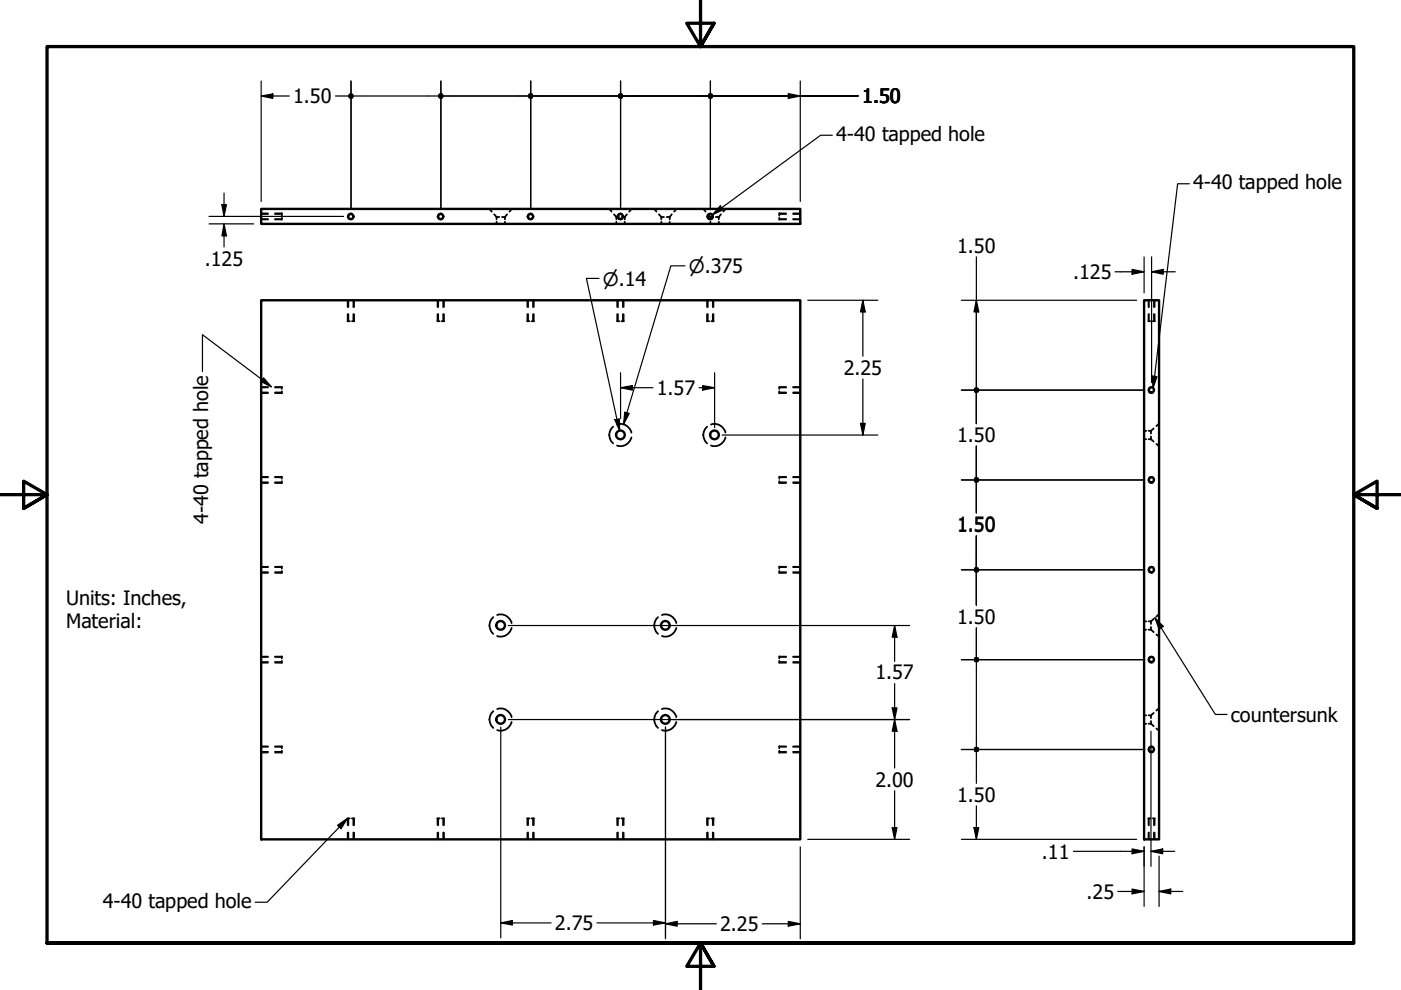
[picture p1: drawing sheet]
<svg xmlns="http://www.w3.org/2000/svg" width="297mm" height="210mm" viewBox="0 0 297 210" stroke-linecap="round" stroke-linejoin="round" font-family="sans-serif">
<!-- layer: Hidden (ANSI) -->
<g fill="none" stroke="#000" stroke-width=".38">
<path d="M55.4 46.5h1.4M55.4 45.4h1.4M58.3 46.5h1.5M58.3 45.4h1.5M59.8 45.2v.5M59.8 46.1v.5M103.8 44.3l.5 .6M104.8 45.4l.5 .6M105.3 46h.6M105.3 46v.5M105.3 47v.5M106.4 46h.7"/>
<path d="M107.1 46v.5M107.1 47v.5M107.5 45.4l-.4 .6M108.5 44.3l-.5 .6M129.2 44.3l.5 .6M130.2 45.4l.5 .6M130.7 46h.6M130.7 46v.5M130.7 47v.5M131.8 46h.7M132.5 46v.5M132.5 47v.5"/>
<path d="M132.9 45.4l-.4 .6M133.9 44.3l-.5 .6M138.7 44.3l.5 .6M139.7 45.4l.5 .6M140.2 46h.6M140.2 46v.5M140.2 47v.5M141.4 46h.6M142 46v.5M142 47v.5M142.4 45.4l-.4 .6M143.4 44.3l-.5 .6"/>
<path d="M149.1 44.3l.5 .6M150.1 45.4l.5 .6M150.6 46h.6M150.6 46v.5M150.6 47v.5M151.8 46h.6M152.4 46v.5M152.4 47v.5M152.8 45.4l-.4 .6M153.9 44.3l-.5 .6M165.2 45.2v.5M165.2 46.1v.5"/>
<path d="M165.2 46.5h1.5M165.2 45.4h1.5M168.1 46.5h1.6M168.1 45.4h1.6M73.7 68.1h.5M73.9 63.7v1.4M73.9 66.6v1.5M74.6 68.1h.5M74.9 63.7v1.4M74.9 66.6v1.5M92.7 68.1h.5M92.9 63.7v1.4"/>
<path d="M92.9 66.6v1.5M93.7 68.1h.5M94 63.7v1.4M94 66.6v1.5M111.8 68.1h.5M112 63.7v1.4M112 66.6v1.5M112.7 68.1h.5M113 63.7v1.4M113 66.6v1.5M130.8 68.1h.5M131 63.7v1.4"/>
<path d="M131 66.6v1.5M131.8 68.1h.5M132.1 63.7v1.4M132.1 66.6v1.5M149.9 68.1h.5M150.1 63.7v1.4M150.1 66.6v1.5M150.8 68.1h.5M151.1 63.7v1.4M151.1 66.6v1.5M243.5 68.1h.4M243.6 63.7v1.4"/>
<path d="M243.6 66.6v1.5M244.4 68.1h.5M244.7 63.7v1.4M244.7 66.6v1.5M55.4 83.2h1.4M55.4 82.1h1.4M58.3 83.2h1.5M58.3 82.1h1.5M59.8 82v.5M59.8 83v.4M130 90.5a2.33 2.33 0 0 0 0 3.5M130.8 90a2.32 2.32 0 0 1 3.1 1.7"/>
<path d="M133.9 92.7a2.35 2.35 0 0 1-3.1 1.8M149.9 90.5a2.33 2.33 0 0 0 0 3.5M150.7 90a2.32 2.32 0 0 1 3.1 1.7M153.8 92.7a2.35 2.35 0 0 1-3.1 1.8M165.2 83.2h1.5M165.2 82.1h1.5M165.2 82v.5M165.2 83v.4M168.1 83.2h1.6M168.1 82.1h1.6M242.6 93.1h.4M242.6 91.3h.4"/>
<path d="M243.5 93.1h.5M243.5 91.3h.5M244 91.3v.6M244 92.6v.5M244 93.1l.6 .5M244.6 90.8l-.6 .5M245.2 94.1l.5 .5M245.7 89.8l-.5 .5M55.4 102.3h1.4M55.4 101.2h1.4M58.3 102.3h1.5M58.3 101.2h1.5"/>
<path d="M59.8 101.1v.4M59.8 102v.5M165.2 102.3h1.5M165.2 101.2h1.5M165.2 101.1v.4M165.2 102v.5M168.1 102.3h1.6M168.1 101.2h1.6M55.4 139.3h1.4M55.4 121.3h1.4M55.4 120.2h1.4M58.3 139.3h1.5"/>
<path d="M58.3 121.3h1.5M58.3 120.2h1.5M59.8 120.1v.5M59.8 121.1v.4M59.8 139.2v.4M104.6 130.8a2.33 2.33 0 0 0 0 3.6M105.4 130.4a2.32 2.32 0 0 1 3.1 1.7M108.5 133.1a2.35 2.35 0 0 1-3.1 1.7M139.5 130.8a2.33 2.33 0 0 0 0 3.6M140.3 130.4a2.32 2.32 0 0 1 3.1 1.7M143.4 133.1a2.35 2.35 0 0 1-3.1 1.7M165.2 139.3h1.5"/>
<path d="M165.2 121.3h1.5M165.2 120.2h1.5M165.2 120.1v.5M165.2 121.1v.4M165.2 139.2v.4M168.1 139.3h1.6M168.1 121.3h1.6M168.1 120.2h1.6M242.6 133.5h.4M242.6 131.7h.4M243.5 133.5h.5M243.5 131.7h.5"/>
<path d="M244 131.7v.6M244 132.9v.6M244 133.5l.6 .5M244.6 131.2l-.6 .5M245.2 134.5l.5 .5M245.7 130.2l-.5 .5M55.4 140.4h1.4M55.4 159.4h1.4M55.4 158.3h1.4M58.3 140.4h1.5M58.3 159.4h1.5M58.3 158.3h1.5"/>
<path d="M59.8 140.1v.5M59.8 158.2v.5M59.8 159.2v.4M104.6 150.8a2.33 2.33 0 0 0 0 3.5M105.4 150.3a2.32 2.32 0 0 1 3.1 1.8M108.5 153.1a2.35 2.35 0 0 1-3.1 1.7M139.5 150.8a2.33 2.33 0 0 0 0 3.5M140.3 150.3a2.32 2.32 0 0 1 3.1 1.8M143.4 153.1a2.35 2.35 0 0 1-3.1 1.7M165.2 140.4h1.5M165.2 159.4h1.5M165.2 158.3h1.5"/>
<path d="M165.2 140.1v.5M165.2 158.2v.5M165.2 159.2v.4M168.1 140.4h1.6M168.1 159.4h1.6M168.1 158.3h1.6M242.6 153.5h.4M242.6 151.7h.4M243.5 153.5h.5M243.5 151.7h.5M244 151.7v.5M244 152.9v.6"/>
<path d="M244 153.5l.6 .5M244.6 151.2l-.6 .5M245.2 154.5l.5 .4M245.7 150.1l-.5 .6M73.7 173.5h.5M73.9 173.5v1.5M73.9 176.5v1.5M74.6 173.5h.5M74.9 173.5v1.5M74.9 176.5v1.5M92.7 173.5h.5M92.9 173.5v1.5"/>
<path d="M92.9 176.5v1.5M93.7 173.5h.5M94 173.5v1.5M94 176.5v1.5M111.8 173.5h.5M112 173.5v1.5M112 176.5v1.5M112.7 173.5h.5M113 173.5v1.5M113 176.5v1.5M130.8 173.5h.5M131 173.5v1.5"/>
<path d="M131 176.5v1.5M131.8 173.5h.5M132.1 173.5v1.5M132.1 176.5v1.5M149.9 173.5h.5M150.1 173.5v1.5M150.1 176.5v1.5M150.8 173.5h.5M151.1 173.5v1.5M151.1 176.5v1.5M243.5 173.5h.4M243.6 173.5v1.5"/>
<path d="M243.6 176.5v1.5M244.4 173.5h.5M244.7 173.5v1.5M244.7 176.5v1.5"/>
</g>
<!-- layer: Hidden Narrow (ANSI) -->
<g fill="none" stroke="#000" stroke-width=".25">
<path d="M55.4 46.6h1.4M55.4 45.2h1.4M58.3 46.6h1.5M58.3 45.2h1.5M74.7 45.3a.71 .71 0 0 0-1 .6 .71 .71 0 0 0 1 .6M93.8 45.3a.71 .71 0 0 0-1.1 .6 .71 .71 0 0 0 1.1 .6M112.8 45.3a.71 .71 0 0 0-1 .6 .71 .71 0 0 0 1 .6M131.9 45.3a.71 .71 0 0 0-1.1 .6 .71 .71 0 0 0 1.1 .6M150.9 45.3a.71 .71 0 0 0-1 .6 .71 .71 0 0 0 1 .6M165.2 46.6h1.5M165.2 45.2h1.5M168.1 46.6h1.6"/>
<path d="M168.1 45.2h1.6M73.7 63.7v1.4M73.7 66.6v1.5M75.1 63.7v1.4M75.1 66.6v1.5M92.7 63.7v1.4M92.7 66.6v1.5M94.2 63.7v1.4M94.2 66.6v1.5M111.8 63.7v1.4M111.8 66.6v1.5M113.2 63.7v1.4"/>
<path d="M113.2 66.6v1.5M130.8 63.7v1.4M130.8 66.6v1.5M132.3 63.7v1.4M132.3 66.6v1.5M149.9 63.7v1.4M149.9 66.6v1.5M151.3 63.7v1.4M151.3 66.6v1.5M243.5 63.7v1.4M243.5 66.6v1.5M244.9 63.7v1.4"/>
<path d="M244.9 66.6v1.5M55.4 83.4h1.4M55.4 82h1.4M58.3 83.4h1.5M58.3 82h1.5M165.2 83.4h1.5M165.2 82h1.5M168.1 83.4h1.6M168.1 82h1.6M244.5 82.1a.71 .71 0 0 0-1 .6 .71 .71 0 0 0 1 .6M55.4 102.5h1.4M55.4 101.1h1.4"/>
<path d="M58.3 102.5h1.5M58.3 101.1h1.5M165.2 102.5h1.5M165.2 101.1h1.5M168.1 102.5h1.6M168.1 101.1h1.6M244.5 101.1a.71 .71 0 0 0-1 .7 .71 .71 0 0 0 1 .6M55.4 139.2h1.4M55.4 121.5h1.4M55.4 120.1h1.4M58.3 139.2h1.5M58.3 121.5h1.5"/>
<path d="M58.3 120.1h1.5M165.2 139.2h1.5M165.2 121.5h1.5M165.2 120.1h1.5M168.1 139.2h1.6M168.1 121.5h1.6M168.1 120.1h1.6M244.5 139.2a.71 .71 0 0 0-1 .7 .71 .71 0 0 0 1 .6M244.5 120.2a.71 .71 0 0 0-1 .6 .71 .71 0 0 0 1 .6M55.4 140.6h1.4M55.4 159.6h1.4M55.4 158.2h1.4"/>
<path d="M58.3 140.6h1.5M58.3 159.6h1.5M58.3 158.2h1.5M165.2 140.6h1.5M165.2 159.6h1.5M165.2 158.2h1.5M168.1 140.6h1.6M168.1 159.6h1.6M168.1 158.2h1.6M244.5 158.3a.71 .71 0 0 0-1 .6 .71 .71 0 0 0 1 .6M73.7 173.5v1.5M73.7 176.5v1.5"/>
<path d="M75.1 173.5v1.5M75.1 176.5v1.5M92.7 173.5v1.5M92.7 176.5v1.5M94.2 173.5v1.5M94.2 176.5v1.5M111.8 173.5v1.5M111.8 176.5v1.5M113.2 173.5v1.5M113.2 176.5v1.5M130.8 173.5v1.5M130.8 176.5v1.5"/>
<path d="M132.3 173.5v1.5M132.3 176.5v1.5M149.9 173.5v1.5M149.9 176.5v1.5M151.3 173.5v1.5M151.3 176.5v1.5M243.5 173.5v1.5M243.5 176.5v1.5M244.9 173.5v1.5M244.9 176.5v1.5"/>
</g>
<!-- layer: Visible (ANSI) -->
<g fill="none" stroke="#000" stroke-width=".51">
<path d="M55.4 44.3h114.3v3.2h-114.3zM55.4 63.7h114.3v114.3h-114.3zM242.6 63.7h3.1v114.3h-3.1z"/>
<circle cx="74.4" cy="45.9" r=".54"/>
<circle cx="93.4" cy="45.9" r=".54"/>
<circle cx="112.5" cy="45.9" r=".54"/>
<circle cx="131.5" cy="45.9" r=".54"/>
<circle cx="150.6" cy="45.9" r=".54"/>
<circle cx="131.5" cy="92.2" r=".92"/>
<circle cx="151.5" cy="92.2" r=".92"/>
<circle cx="244.1" cy="82.7" r=".54"/>
<circle cx="244.1" cy="101.7" r=".54"/>
<circle cx="106.1" cy="132.6" r=".92"/>
<circle cx="141.1" cy="132.6" r=".92"/>
<circle cx="244.1" cy="139.8" r=".54"/>
<circle cx="244.1" cy="120.8" r=".54"/>
<circle cx="106.1" cy="152.5" r=".92"/>
<circle cx="141.1" cy="152.5" r=".92"/>
<circle cx="244.1" cy="158.9" r=".54"/>
</g>
<!-- layer: Border (ANSI) -->
<path d="M148.5 -.1v10l-2.9-5h5.8l-2.9 5 2.9-5M0 104.9h10l-5-2.9v5.8l5-2.9-5 2.9M297 104.9h-10l5-2.9v5.8l-5-2.9 5 2.9M10 199.9v-190h277v190h-277h277M151.4 204.9l-2.9-5 2.9 5h-5.8l2.9-5v10" fill="none" stroke="#000" stroke-width=".7"/>
<!-- layer: Dimension (ANSI) -->
<g fill="none" stroke="#000" stroke-width=".25">
<path d="M55.4 17.2v25.5M74.4 17.2v27.1M93.5 17.2v27.1M112.5 17.2v27.1M131.6 17.2v27.1M150.6 17.2v27.1M167.1 19.8l2.6 .6-2.6 .5zM169.7 17.2v25.5M55.4 20.4l2.4-.5v1zM55.4 20.4h5.9M71.1 20.4h2.7M75 20.4h17.8"/>
<path d="M93.5 20.4h88.4M44.3 47.5h9.5M44.3 45.9h28.5M47.1 43.4h.9l-.5 2.5zM47.5 47.5l.5 2.5h-.9zM47.5 40.9v5M47.5 47.5v4.9M127 59h-2.7l7.1 32.3M145.2 56.4h-3l-10 33.6M207 54.5v35.3M236.4 57.6h6.2M240 57.1l2.6 .5-2.6 .5z"/>
<path d="M242.6 54.5v7.6M244.2 57.6l2.4-.5v1zM244.2 57.6h5M244.2 54.5v26.6M131.6 79v9.7M151.5 79v11.6M171.3 63.7h14.8M182.9 63.7l.6 2.4h-1.1zM182.9 63.7v11.8M203.8 63.7h37.2M207 63.7l.5 2.4h-1zM130.4 89l.9-.2 .1 2.5z"/>
<path d="M131.6 82.2l2.4-.4v.9zM131.6 82.2h6.8M132.5 87.4l.9 .3-1.2 2.3zM148.2 82.2h3.3M149 81.8l2.5 .4-2.5 .5zM153.1 92.2h33M182.4 89.8h1.1l-.6 2.4zM182.9 80.4v11.8M203.8 82.7h38.8M207 94.6v14.1M203.8 101.8h38.8M207 113.6v14.7"/>
<path d="M107.8 132.6h85M189.7 132.6l.5 2.5h-1zM189.7 132.6v7.6M203.8 139.9h38.8M203.8 120.8h38.8M207 133.1v6.8M106.2 154.1v44.8M107.8 152.6h85M141.1 154.1v44.9M189.2 150.1h1l-.5 2.5zM189.7 152.6l.5 2.4h-1zM189.7 144.9v17.9"/>
<path d="M203.8 158.9h38.8M207 140.5v17.8M207 159.5v6.6M244 155v28.7M169.7 179.5v19.5M171.3 178h21.5M189.2 175.5h1l-.5 2.5zM189.7 167.7v10.3M203.8 178h37.2M206.5 175.5h1l-.5 2.5zM207 170.9v7.1M240 180l2.6 .5-2.6 .5z"/>
<path d="M242.6 179.5v12.7M106.2 195.7l2.4-.5v.9zM106.2 195.7h10.6M126.6 195.7h14.5M138.6 195.2l2.5 .5-2.5 .4zM141.1 195.9l2.5-.5v1zM141.1 195.9h10.8M161.6 195.9h8.1M167.1 195.4l2.6 .5-2.6 .5zM227.6 180.5h15M237 189h5.6M240 188.5l2.6 .5-2.6 .5z"/>
<path d="M244 180.5l2.5-.5v1zM244 180.5h5M245.7 189l2.5-.5v1zM245.7 189h5.1M245.7 181.5v10.7"/>
</g>
<g fill="#000">
<path d="M55.4 20.4l2.4-.5v1z" fill-rule="evenodd"/>
<path d="M74 20l.4-.2 .5 .2 .1 .4-.1 .4-.5 .2-.4-.2-.2-.4z" fill-rule="evenodd"/>
<path d="M167.1 19.8l2.6 .6-2.6 .5z" fill-rule="evenodd"/>
<path d="M47.1 43.4h.9l-.5 2.5z" fill-rule="evenodd"/>
<path d="M47.5 47.5l.5 2.5h-.9z" fill-rule="evenodd"/>
<path d="M240 57.1l2.6 .5-2.6 .5z" fill-rule="evenodd"/>
<path d="M244.2 57.6l2.4-.5v1z" fill-rule="evenodd"/>
<path d="M182.9 63.7l.6 2.4h-1.1z" fill-rule="evenodd"/>
<path d="M207 63.7l.5 2.4h-1z" fill-rule="evenodd"/>
<path d="M130.4 89l.9-.2 .1 2.5z" fill-rule="evenodd"/>
<path d="M132.5 87.4l.9 .3-1.2 2.3z" fill-rule="evenodd"/>
<path d="M131.6 82.2l2.4-.4v.9z" fill-rule="evenodd"/>
<path d="M149 81.8l2.5 .4-2.5 .5z" fill-rule="evenodd"/>
<path d="M182.4 89.8h1.1l-.6 2.4z" fill-rule="evenodd"/>
<path d="M189.7 132.6l.5 2.5h-1z" fill-rule="evenodd"/>
<path d="M189.2 150.1h1l-.5 2.5z" fill-rule="evenodd"/>
<path d="M189.7 152.6l.5 2.4h-1z" fill-rule="evenodd"/>
<path d="M189.2 175.5h1l-.5 2.5z" fill-rule="evenodd"/>
<path d="M206.5 175.5h1l-.5 2.5z" fill-rule="evenodd"/>
<path d="M244 180.5l2.5-.5v1z" fill-rule="evenodd"/>
<path d="M106.2 195.7l2.4-.5v.9z" fill-rule="evenodd"/>
<path d="M138.6 195.2l2.5 .5-2.5 .4z" fill-rule="evenodd"/>
<path d="M141.1 195.9l2.5-.5v1z" fill-rule="evenodd"/>
<path d="M167.1 195.4l2.6 .5-2.6 .5z" fill-rule="evenodd"/>
<path d="M240 180l2.6 .5-2.6 .5z" fill-rule="evenodd"/>
<path d="M240 188.5l2.6 .5-2.6 .5z" fill-rule="evenodd"/>
<path d="M245.7 189l2.5-.5v1z" fill-rule="evenodd"/>
<circle cx="74.4" cy="20.4" r=".63"/>
<circle cx="93.4" cy="20.3" r=".62"/>
<circle cx="93.5" cy="20.4" r=".63"/>
<circle cx="112.5" cy="20.3" r=".62"/>
<circle cx="112.5" cy="20.4" r=".63"/>
<circle cx="131.5" cy="20.3" r=".62"/>
<circle cx="131.6" cy="20.4" r=".63"/>
<circle cx="150.6" cy="20.3" r=".62"/>
<circle cx="150.6" cy="20.4" r=".63"/>
<circle cx="207" cy="82.7" r=".63"/>
<circle cx="207.1" cy="82.7" r=".62"/>
<circle cx="207" cy="101.8" r=".63"/>
<circle cx="207.1" cy="101.7" r=".62"/>
<circle cx="207" cy="120.8" r=".63"/>
<circle cx="207" cy="139.9" r=".63"/>
<circle cx="207.1" cy="139.8" r=".62"/>
<circle cx="207.1" cy="120.8" r=".62"/>
<circle cx="207" cy="158.9" r=".63"/>
<circle cx="207.1" cy="158.9" r=".62"/>
</g>
<!-- layer: Symbol (ANSI) -->
<path d="M176.5 28.7h-2.5l-23 16.9M252.2 39h-2.5l-5.2 43.3M152.7 43.7l.6 .8-2.3 1.1zM42.9 78.8v-7.8l14.6 11M244.3 79.7l1 .2-.8 2.4zM55.9 80.1l1.6 1.9-2.3-1.1zM244.9 131l1.7 1.8-.9 .6zM244.9 131l12.8 20.5h2.5M71.6 175l2.1-1.5-1.4 2.2zM73.7 173.5l-17.1 17.8h-2.5" fill="none" stroke="#000" stroke-width=".25"/>
<g fill="#000">
<path d="M152.7 43.7l.6 .8-2.3 1.1z" fill-rule="evenodd"/>
<path d="M244.3 79.7l1 .2-.8 2.4z" fill-rule="evenodd"/>
<path d="M55.9 80.1l1.6 1.9-2.3-1.1z" fill-rule="evenodd"/>
<path d="M244.9 131l1.7 1.8-.9 .6z" fill-rule="evenodd"/>
<path d="M71.6 175l2.1-1.5-1.4 2.2z" fill-rule="evenodd"/>
</g>
<g font-size="4.2">
<text x="62.2" y="21.9">1.50</text>
<text x="182.8" y="21.9">1.50</text>
<text x="177.3" y="29.9">4-40 tapped hole</text>
<text x="253" y="40.1">4-40 tapped hole</text>
<text x="202.9" y="53.6">1.50</text>
<text x="43.4" y="56.3">.125</text>
<text x="227.5" y="59.2">.125</text>
<text x="139.3" y="83.7">1.57</text>
<text x="178.9" y="79.5">2.25</text>
<text x="202.9" y="93.8">1.50</text>
<text x="44.1" y="111.1" transform="rotate(-90 44.1 111.1)">4-40 tapped hole</text>
<text x="202.9" y="112.6">1.50</text>
<text x="14" y="128.2">Units: Inches,</text>
<text x="14" y="133.2">Material:</text>
<text x="202.9" y="132.2">1.50</text>
<text x="185.6" y="144.1">1.57</text>
<text x="261" y="153.1">countersunk</text>
<text x="185.6" y="166.8">2.00</text>
<text x="202.9" y="170">1.50</text>
<text x="220.9" y="182">.11</text>
<text x="230.4" y="190.5">.25</text>
<text x="21.8" y="192.5">4-40 tapped hole</text>
<text x="117.7" y="197.2">2.75</text>
<text x="152.7" y="197.4">2.25</text>
</g>
<g font-size="3.9">
<text x="146" y="57.8">⌀.375</text>
<text x="127.8" y="60.6">⌀.14</text>
</g>
</svg>
